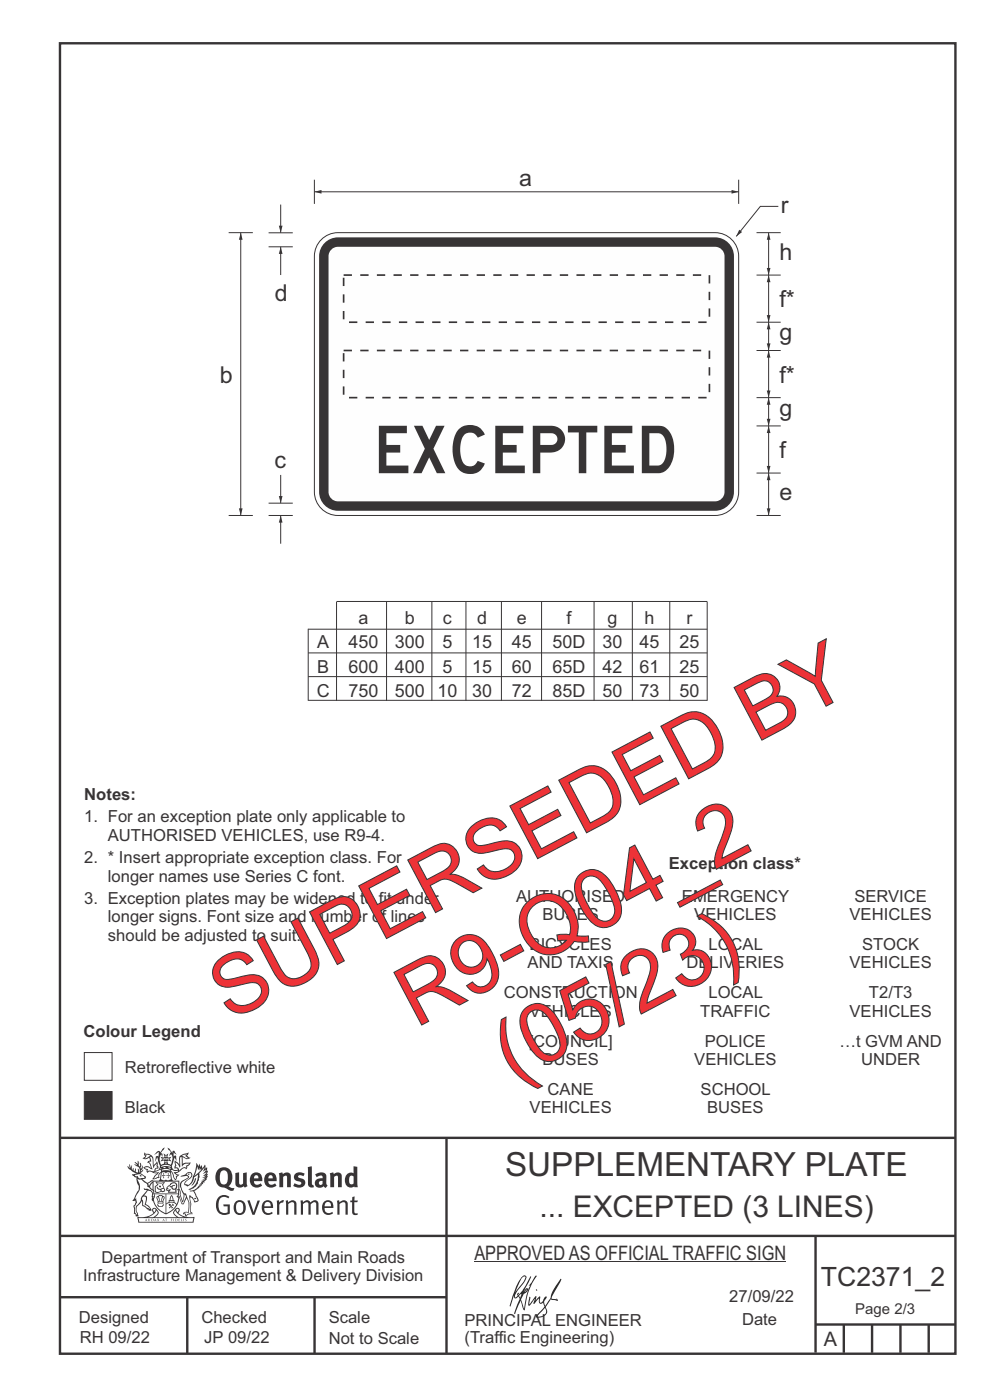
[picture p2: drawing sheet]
<svg xmlns="http://www.w3.org/2000/svg" width="210mm" height="297mm" viewBox="0 0 210 297" stroke-linecap="round" stroke-linejoin="round" font-family="sans-serif">
<g fill="none" stroke="#373435" stroke-width=".51">
<path d="M12.7 9.2h190v278h-190zM12.7 241.4h190M94.7 241.4v45.8M12.7 275.2h82M12.7 262.2h190.1M39.7 275.2v12M66.7 275.2v12M173 262.1v24.9M173 281h29.6M179 281v6M185 281v6M191 281v6"/>
<path d="M197 281v6"/>
</g>
<g fill="#373435">
<path d="M47 248.4a2.55 2.55 0 0 0 0 2.7l.3 .2a.81 .81 0 0 0 1-1v-.5a1.04 1.04 0 0 0-1.1-1.5zM46.3 248.1a1.82 1.82 0 0 1 2.1-.2 1.82 1.82 0 0 1 .9 1.8 2.29 2.29 0 0 1-.8 2l.7 .3h.5l-.2 .6a2.87 2.87 0 0 1-2-.7 2.12 2.12 0 0 1-1.7-3.1z" fill-rule="evenodd"/>
<path d="M49.9 248.9l.8-.2v2a.46 .46 0 0 0 .3 .6 .46 .46 0 0 0 .6-.3v-2.1l.7-.2v2.4l.2 .5-.5 .3-.3-.3a1.02 1.02 0 0 1-1.2 .3 1.02 1.02 0 0 1-.6-1.1z" fill-rule="evenodd"/>
<path d="M54 249.5l-.1 .5h.9a.49 .49 0 0 0-.2-.6 .49 .49 0 0 0-.6 .1zM53.4 249.1a1.34 1.34 0 0 1 1.6-.2 1.34 1.34 0 0 1 .6 1.5v.2h-1.7a.77 .77 0 0 0 .5 .8 .77 .77 0 0 0 .9-.4l.3 .5a1.59 1.59 0 0 1-2 .2 1.59 1.59 0 0 1-.5-2.1z" fill-rule="evenodd"/>
<path d="M57 249.5l-.1 .5h1a.49 .49 0 0 0-.2-.6 .49 .49 0 0 0-.7 .1zM56.4 249.1a1.34 1.34 0 0 1 1.6-.2 1.34 1.34 0 0 1 .7 1.5v.2h-1.8a.77 .77 0 0 0 .5 .8 .77 .77 0 0 0 .9-.4l.4 .5a1.59 1.59 0 0 1-2.1 .2 1.59 1.59 0 0 1-.5-2.1z" fill-rule="evenodd"/>
<path d="M59.2 248.9l.7-.2 .1 .4a.95 .95 0 0 1 1-.3 .95 .95 0 0 1 .7 .8v2.3h-.8v-2.3a.46 .46 0 0 0-.8 .1v2.2h-.8z" fill-rule="evenodd"/>
<path d="M62.6 249.1a1.75 1.75 0 0 1 2-.1l-.2 .5-.6-.2a.43 .43 0 0 0-.6 .3l.4 .3a1.04 1.04 0 0 1 1.2 1.1 1.04 1.04 0 0 1-1.4 1l-1.2-.4 .3-.6 1 .4 .4-.4a.88 .88 0 0 0-1-.5l-.4-.2-.1-.4z" fill-rule="evenodd"/>
<path d="M65.3 247.6l.8-.2 .1 3.8 .3 .2 .1 .4a.88 .88 0 0 1-1 0 .88 .88 0 0 1-.3-1z" fill-rule="evenodd"/>
<path d="M67.8 250.6a.43 .43 0 0 0-.1 .7 .43 .43 0 0 0 .7-.1v-.7zM66.8 249.1a1.7 1.7 0 0 1 2.4 .1v1.9l.3 .4-.4 .5-.5-.4a1.03 1.03 0 0 1-1.7-.1 1.03 1.03 0 0 1 .8-1.5h.7v-.4a.8 .8 0 0 0-1.2 .1z" fill-rule="evenodd"/>
<path d="M70 248.9l.7-.2 .1 .4a.95 .95 0 0 1 1-.3 .95 .95 0 0 1 .7 .8v2.3h-.8v-2.3a.46 .46 0 0 0-.8 .1v2.2h-.8z" fill-rule="evenodd"/>
<path d="M74.3 249.5a1.48 1.48 0 0 0 0 1.7h.5l.2-.1v-1.5l-.3-.2zM75 247.4l.8 .1 .1 4.4h-.7l-.1-.2a1.26 1.26 0 0 1-1.4 0 1.26 1.26 0 0 1-.5-1.3 1.29 1.29 0 0 1 .4-1.4 1.29 1.29 0 0 1 1.4-.1z" fill-rule="evenodd"/>
<path d="M46.4 253.9a1.72 1.72 0 0 1 2.3 0l-.3 .3a1.24 1.24 0 0 0-1.4-.2 1.24 1.24 0 0 0-.6 1.4 1.49 1.49 0 0 0 1.2 1.9l.7-.1v-1.3h-.8l-.1-.4h1.3v1.9a1.93 1.93 0 0 1-2.2 0 1.93 1.93 0 0 1-.7-2.2l.2-.8z" fill-rule="evenodd"/>
<path d="M50.4 255.1a1.65 1.65 0 0 0 .2 2.2 .99 .99 0 0 0 1-1.4 .78 .78 0 0 0-.4-.8 .78 .78 0 0 0-.8 0zM50 254.9a1.33 1.33 0 0 1 1.6-.1 1.33 1.33 0 0 1 .5 1.4 1.31 1.31 0 0 1-1.3 1.6 1.31 1.31 0 0 1-1.2-1.6v-.6z" fill-rule="evenodd"/>
<path d="M52.5 254.7l.4-.1 .9 2.6 .8-2.5h.5l-1.1 3h-.5z" fill-rule="evenodd"/>
<path d="M56.3 255.2l-.2 .7h1.3a.7 .7 0 0 0-.3-.8 .7 .7 0 0 0-.8 .1zM55.9 255a1.22 1.22 0 0 1 1.5-.2 1.22 1.22 0 0 1 .5 1.5h-1.8a.93 .93 0 0 0 .5 1 .93 .93 0 0 0 1.1-.2l.2 .3a1.43 1.43 0 0 1-1.8 .1 1.43 1.43 0 0 1-.6-1.7z" fill-rule="evenodd"/>
<path d="M58.7 254.7l.4-.1 .1 .5 .4-.4 .6-.1-.2 .5a.66 .66 0 0 0-.8 .7v1.9h-.4z" fill-rule="evenodd"/>
<path d="M60.6 254.7l.4-.1 .1 .5a.94 .94 0 0 1 1-.5 .94 .94 0 0 1 .8 .8v2.3h-.5l-.1-2.5a.81 .81 0 0 0-1.2 .3v2.2h-.4z" fill-rule="evenodd"/>
<path d="M63.7 254.7l.5-.1 .1 .5 .4-.3a.78 .78 0 0 1 1.1 .3 .9 .9 0 0 1 1-.5 .9 .9 0 0 1 .8 .8v2.3h-.5l-.1-2.5a.67 .67 0 0 0-1.1 .3v2.2h-.5v-2.4l-.4-.3-.7 .4v2.3h-.5z" fill-rule="evenodd"/>
<path d="M69 255.2l-.1 .7h1.3a.7 .7 0 0 0-.3-.8 .7 .7 0 0 0-.9 .1zM68.7 255a1.22 1.22 0 0 1 1.5-.2 1.22 1.22 0 0 1 .5 1.5h-1.8a.93 .93 0 0 0 .4 1 .93 .93 0 0 0 1.2-.2l.1 .3a1.44 1.44 0 0 1-1.7 .1 1.44 1.44 0 0 1-.6-1.7z" fill-rule="evenodd"/>
<path d="M71.4 254.7l.5-.1 .1 .5a.94 .94 0 0 1 1-.5 .94 .94 0 0 1 .8 .8v2.3h-.5l-.1-2.5a.81 .81 0 0 0-1.2 .3v2.2h-.4z" fill-rule="evenodd"/>
<path d="M74.7 253.9l.5-.1v.9h.7l-.1 .3h-.6v2.2l.1 .2h.5l.1 .3a.75 .75 0 0 1-1.2-.6v-2.1h-.4v-.3h.4z" fill-rule="evenodd"/>
<path d="M30.8 244.9l1.1 .3-.9 .5h-.4l.6-.5zM31.8 245.4h.2a2.44 2.44 0 0 1 .4 1.9l.1 .5 .7-1-.1 .6 .3 .3a.57 .57 0 0 0-.6 .7l-1-.1-.5 .2 .2-.5-.8-.3 .7-.1 .9 .5 .1-.1-.6-1.3-.2-.2h.5zM30.7 244.4l-.1 .5 .2 .4-.6 .4a1.04 1.04 0 0 0 1.4-.1l.2 .6-.3 .1-.2 .4a.94 .94 0 0 1 .8 1.1l-.2-.1a1.16 1.16 0 0 0-1.5-.1l.3 .4 .4 .2 .1 .5 .2 .1 .1-.2a.94 .94 0 0 1 1.1 .2l.8 .1-1.2 1.2a1.13 1.13 0 0 0 1.2-.2l.4-.1-.1-.4 .5-.8a.83 .83 0 0 0-.6 1.1l-.3-.1-.7 .4 1.1-1.4-.5 .1-.5-.1 1.3-.5-.1-.1-.9 .4v-.3l.2-.2 .3 .1 .1-.3-.2-.4v-.6l-.1-.4-.7 1v-.7a1.42 1.42 0 0 0-1.6-1.8z" fill-rule="evenodd"/>
<path d="M38.5 245.2l.5-.2 .7-.1-.6 .3 .8 .5h-.3zM38.3 245.5l.2-.1 .1 2a1.69 1.69 0 0 1 1.6-.6l-.8 .5 .1 .5a1.1 1.1 0 0 0-1.5 .6l-.1-.5-.2-.2h-.5l.3-.4-.3-.7a1.42 1.42 0 0 1 .8 1.1l.2-.1zM37.1 246.2l.1 1-.2 .3 .1 .4h.5l.1 .2a.96 .96 0 0 1-1.1-.1l-.1 .1a1.06 1.06 0 0 0 1.3 .2v.1a.72 .72 0 0 1-1 .2l.3 .5 .6 .2-.4 .2-.1 .6-.2-.3-.4-1.1-.4-.4 .4 .9a1.54 1.54 0 0 0 .7 1.2l.2-.3a.58 .58 0 0 1 .4-.8l.2-.1h-.3l-.5-.3 .9-.5a.93 .93 0 0 1 1.2-.5v.2l.2-.2 .1-.5a.99 .99 0 0 0 .7-.8l-1.3 .1-.3 .2-.1-1.4 .9 .4 .9-.3h-.4l-.5-.4 .4-.7-.6 .2a1.46 1.46 0 0 0-1.4 2.1v.4l-.2-.4z" fill-rule="evenodd"/>
<path d="M35.6 248.9l.2 .1-.1 .3 .4 .1h-.4v.6l-.1-.6h-.3l.3-.1z" fill-rule="evenodd"/>
<path d="M34.6 248.9l.2 .1v.3l.3 .1h-.3l-.1 .6v-.6h-.4l.4-.1z" fill-rule="evenodd"/>
<path d="M34.3 248.8a.57 .57 0 0 1 .9 .2 .57 .57 0 0 1 .9-.2l.2 1.4h-.2a.57 .57 0 0 1-.9 0 .69 .69 0 0 1-1.1 0zM34.2 248.1l-.3 2.1-.2 .4h3l-.2-.4-.3-2.1h-.2v.2l-.8-.1-.8 .1v-.2z" fill-rule="evenodd"/>
<path d="M34.2 252.4a.3 .3 0 0 0 .6 0 .3 .3 0 0 0-.6 0zM33.3 250.9l.3 .3-.3 .4a.79 .79 0 0 0 0 1.3l.8-.2-.1-.3a.55 .55 0 0 1-.7-.6l.1-.1 .2 .3 .3 .2 .8-.2-.4-.7 .4-.4-.7 .2zM33 250.7l1.1 .2 .9-.2-.4 .6 .4 1.2a.56 .56 0 0 1-.8 .3l-.2 .1a.73 .73 0 0 1-.9 .1 .73 .73 0 0 1-.3-1v-.4l.6-.4z" fill-rule="evenodd"/>
<path d="M35.6 251.8l.7-.4a.58 .58 0 0 1 1-.1 .58 .58 0 0 1-.4 .9l-.3-.3a.43 .43 0 0 1 .6-.4 .57 .57 0 0 0-.8 .2l-.2-.1-.3 .1 .4 .2a.55 .55 0 0 0 .9 .4v.5h-1.3l.3-.4-.1-.1-.6 .1 .2-.3-.2-.1zM35.4 251.8l-.1 .2a.39 .39 0 0 0 .2 .6h.3l-.2 .4h1.9l-.1-.8a.86 .86 0 0 0-.1-1.3 .86 .86 0 0 0-1.3 .4z" fill-rule="evenodd"/>
<path d="M36 254.8h.8v.2h-.8zM36.4 253.8l.2 .8h-.4zM36.4 253.5l-.3 .5-.1 .6h-.2v.4l-.7 .4 .2 .1a1.48 1.48 0 0 1 2.1 .2l.2-.1-.6-.5v-.5h-.2l-.1-.6z" fill-rule="evenodd"/>
<path d="M35.8 255.4l.4 .1 .1 .3 .3-.2-.2-.2a.38 .38 0 0 1 .5 .5l-.2-.2-.3 .2 .3 .2-.3 .3-.1-.4-.4 .4-.1-.2 .4-.3-.1-.1-.2 .1z" fill-rule="evenodd"/>
<path d="M34.5 254h.2v.2l-.2 .6h-.2zM33.6 255.3h.9v.2a.55 .55 0 0 1-.8 .4v-.2l-.2-.1zM33.4 254h.2l.2 .8h-.2zM33.6 255l.8-.1 .1 .2h-.8zM33.8 253.7h.5l-.2 1.1h-.1zM33.3 253.8l-.1 .3 .3 1.1a.48 .48 0 0 0-.1 .6 .48 .48 0 0 0 .5 .2h.5a.49 .49 0 0 0 .2-.8l.3-1.1-.1-.3a1.42 1.42 0 0 0-1.5 0z" fill-rule="evenodd"/>
<path d="M33.7 251.5l.4 .1 .1 .3h-.3z" fill-rule="evenodd"/>
<path d="M41.3 250.1l.3-.2-.2 .8-.6 .8h-.2l.5-.7z" fill-rule="evenodd"/>
<path d="M39.7 249l.3-.2 .5 .2a.88 .88 0 0 1-.6 1.1 1.22 1.22 0 0 0-.8 1.3l.5 .2a.72 .72 0 0 0 .9-.4l.5-.8 .2-.6 .8-.6v.2a2.85 2.85 0 0 1-2 2.9l.1 .1a2.13 2.13 0 0 0 1.9-1.5v-.3a2.01 2.01 0 0 0 .3-1.7l1.1-1.3-.4 1 .7-.5-.7 1 .8-.4-.8 .8 .7-.2-.9 .6 .8-.1-.8 .4h.7l-.8 .3 .3 .2h-.4l.2 .3h-.4l.2 .3h-.4l.1 .2h-.1a2.16 2.16 0 0 1-2 1.1l.1 .2 .4-.1a.76 .76 0 0 1 .7 .8l.5 1.2-.6 .2a1.45 1.45 0 0 0-1.1-1.3l.2 1.8-.1 1.8 .4 .3a1.07 1.07 0 0 0-1.2 .4v-.3l-.5-.2a.87 .87 0 0 1 1.1-.1v-.7a4.4 4.4 0 0 0-.6-3.1l-.1-.3h-.2a2.16 2.16 0 0 1-.7-2.2l.3-.4 1.2-.7a.55 .55 0 0 0-.4-.8zM37.8 252.4a.76 .76 0 0 1 .3 1.1l.6 1.6 .4-1.7 .2 .1a.61 .61 0 0 1-.1 .9l-.3 .8-.2 .1-.7-1.6-.3 .1a1.18 1.18 0 0 0 .1-1.4zM41.8 247.5l.2 .7 .3-.5v.6l.4-.5a1.9 1.9 0 0 1-1.2 1.4l-.3 .3zM38.2 249.6l1.4-.2 .2 .2v.3l-.5 .2a1.26 1.26 0 0 0-.9 1.9l.2 .7a1.84 1.84 0 0 1 .1 2.1l-.4-1.4a.96 .96 0 0 0-.4-1.2l-.4 .2a.78 .78 0 0 1 0 1.3l.1 .3h.4l.4 1.1a.38 .38 0 0 0 .2 .4 .38 .38 0 0 0 .4-.1l.6-1.2a2.94 2.94 0 0 1 .4 2.5l-.1 .4h-.8l-.3 .4v.2l.4-.1 .1 .4 .2 .1a1.02 1.02 0 0 1 1.3-.5v-.4l-.3-.1 .1-1.8-.3-1.3h.1a1.14 1.14 0 0 1 .8 1 .63 .63 0 0 0 .8-.2 .63 .63 0 0 0-.2-.9l-.6-1.2 .9-.6 .2-.4h.3l-.1-.2h.4l-.1-.3h.3l-.1-.3 .5-.1-.2-.2 .6-.4v-.2h-.2l.4-.5h-.3l.3-.5-.4 .1 .4-.5v-.3l-.3 .2 .2-.7-.1-.2-.4 .3v-.8l-.6 .8-.2-.8-.2 .5-.3-.7-.1 .6-.5-.8-.1 1.4-.6 1.8a1.81 1.81 0 0 1-1 1.5l-.6-.2a1.75 1.75 0 0 1 1.1-1.2 .75 .75 0 0 0 .1-1.3 .75 .75 0 0 0-1.2 .4z" fill-rule="evenodd"/>
<path d="M41.2 254.1h.3l.2 .2-.4 .1z" fill-rule="evenodd"/>
<path d="M29.4 258.4h11.6l-.1 .8h-11.4zM31.3 258.2l.5-.1a2.48 2.48 0 0 0 1.4-1.3l.3 .5-.5 .6-.5 .3zM32.5 256.6l.3-.2 .2 .1-.3 .7zM37.2 256.8a2.65 2.65 0 0 0 1.8 1.4h-1.1l-.5-.3-.5-.6zM37.4 256.5l.2-.1 .3 .2-.3 .6zM29.2 258.2l.1 1.2h11.8l.2-1.1-.2-.1a4.1 4.1 0 0 1-3.3-.9l.3-.4-.1-.6a1.06 1.06 0 0 0-1.3 1l.2 .4 .6 .5h-4.7l.3-.1a.84 .84 0 0 0 .6-.8 .84 .84 0 0 0-.5-.8l-.3-.2h-.5l-.1 .6 .3 .4a4.2 4.2 0 0 1-3.4 .9z" fill-rule="evenodd"/>
<path d="M31 258.7l.1 .2h-.2zM31 258.5l-.3 .6 .4-.2 .2 .2z" fill-rule="evenodd"/>
<path d="M31.3 258.6h.3v.4a.25 .25 0 0 0 .2-.1 .25 .25 0 0 0-.1-.3h.1a.29 .29 0 0 1 0 .4 .29 .29 0 0 1-.4 0 .29 .29 0 0 1 0-.4z" fill-rule="evenodd"/>
<path d="M32.2 258.6a.22 .22 0 0 1 .3 .2 .22 .22 0 0 1-.3 .2zM32 258.6l.1 .4a.33 .33 0 0 0 .4 0 .33 .33 0 0 0 0-.4 .33 .33 0 0 0-.5 0z" fill-rule="evenodd"/>
<path d="M32.9 258.7l.1 .2h-.2zM32.9 258.5l-.2 .6 .3-.2 .2 .2z" fill-rule="evenodd"/>
<path d="M33.3 258.6h.2l.1 .1 .2-.1-.2 .2 .2 .3-.3-.3-.1 .3h-.1l.2-.3z" fill-rule="evenodd"/>
<path d="M34.7 258.7l.1 .2h-.2zM34.7 258.5l-.3 .6 .4-.2 .2 .2z" fill-rule="evenodd"/>
<path d="M35 258.5h.5l-.2 .1v.5h-.2l.1-.5z" fill-rule="evenodd"/>
<path d="M36.2 258.6l.3-.1-.1 .1v.2h.1h-.1v.3h-.2z" fill-rule="evenodd"/>
<path d="M36.7 258.6h.2v.5h-.2z" fill-rule="evenodd"/>
<path d="M37.3 258.6a.22 .22 0 0 1 .3 .2 .22 .22 0 0 1-.3 .2zM37.1 258.6v.4a.33 .33 0 0 0 .5 0 .33 .33 0 0 0 0-.4 .33 .33 0 0 0-.5 0z" fill-rule="evenodd"/>
<path d="M37.8 258.6l.4-.1-.2 .1v.2h.1h-.1v.2l.2 .1h-.4z" fill-rule="evenodd"/>
<path d="M38.4 258.6h.2l-.1 .4 .2 .1h-.3z" fill-rule="evenodd"/>
<path d="M38.9 258.6h.2v.5h-.2z" fill-rule="evenodd"/>
<path d="M39.3 258.6h.2h-.1l.2 .3-.2 .2-.1-.1v-.1l.2 .1z" fill-rule="evenodd"/>
<path d="M34.2 247.4a1.51 1.51 0 0 1 2 .2 2.67 2.67 0 0 0-2.1 0zM35.7 247.6l.4 .1 .1 .3-.4-.1zM34.6 247.6h.5l.1 .2h-.4zM34 247.8l.3 .2h-.3zM34.9 246.9l.3-.2 .3 .2zM34.9 245.6l.2 .1v.3h-.2zM35 245.1l.2 .2 .2-.2-.1 .3h-.2zM35.1 246.3h.2l.1 .4-.2-.2-.2 .2zM35.3 245.7l.2-.1v.4h-.2zM34.4 245.7h.3l.1 .3-.4 .1 .2-.2zM35.7 245.7h.3l-.2 .2 .2 .2-.4-.1zM32.7 244.9l1-.5-.1 1-.2-.2-.3 .2-.3 1.1 .5-1 .3 .9a1.84 1.84 0 0 1 .2 1.7l.4 .1a2.48 2.48 0 0 1 2.2 0l.2-.2-.2-.7 .7-1.8 .4 .7-.2-1-.2-.1-.2 .3v-.9l.6 .4-.6-.8-.3 .1-.1 .4-.5-.9-.5-.3 .2 .5 .6 .5-.5 .8 .4-.4a2.06 2.06 0 0 1 0 2.3l-.5-.2-.2-.6 .1-.1 .8 .2-.4-.5 .4-.5-.7 .2-.2-.2 .2-.7-.5 .4-.5-.4 .2 .7-.2 .2-.7-.2 .4 .5-.4 .5 .8-.2 .1 .1-.2 .6-.5 .2a2.02 2.02 0 0 1 0-2.2l.3 .5-.1-.7-.3-.1 .8-1.2-.4 .3-.5 .8-.2-.3a.8 .8 0 0 0-.8 .5z" fill-rule="evenodd"/>
<path d="M29.2 250.1l.3 .1a.61 .61 0 0 1 .8 .4l.3 .2a.8 .8 0 0 1 .6 1l.4 .1 .5 .5a1 1 0 0 1 .5 1.1l-.1 .7v-.5h-.1a.96 .96 0 0 0-.8-1.3l-.2-.2h-.7l-.1-.1-.1 .1 .1 .3h.6l-1.2 1.3-.2 1-.4 .6a1.33 1.33 0 0 0-.5 1.8l.2 .5a1.26 1.26 0 0 1-.5-1.5l-.1-.3a1.56 1.56 0 0 0 .4-1.7l-.3 .2 .2-.5a3.2 3.2 0 0 0 .7-3zM30.4 253.9h.4a2.06 2.06 0 0 1-.1 1.6l.7 .5 .4 .4-.6-.1-.8-.6-.1-.9a.51 .51 0 0 1 .1-.9zM28.6 249.3a1.52 1.52 0 0 1 2.1 .5l-1.1 .2-.2-.1-.1-.4h-.5zM27.5 247v.8l-.3-.4h-.1a3.1 3.1 0 0 0 1.9 1.6l-1 .1 .5 .6 .5 .1 .1 1.1a1.84 1.84 0 0 1-.3 2.5l-.4 .9-.3 .4 .2 .1 .4-.1 .1 .4-.2 .5-.3 .2 .1 1.7h.2l.3 .5 .1 .1 .4-.1-.1-.5a1.3 1.3 0 0 1-.1-1.7l.9-1 .1 1.1 .6 .2 .5 .5 .1-.1 .2 .3h.5a1.85 1.85 0 0 0-1.2-1.4l.1-.3a1.39 1.39 0 0 0 0-1.4l-.5-.1 .5-.5a.66 .66 0 0 1 .9-.4 .66 .66 0 0 1 .3 .9l-.1 .4 .2-.1v.2l-.1 .3 .2 .5 .1-.3a2.24 2.24 0 0 0 .1-2.2 .73 .73 0 0 1-.7-.7 .73 .73 0 0 1 .6-.7v-.2a.94 .94 0 0 0-.9 .8 .48 .48 0 0 1-.1-.6 .48 .48 0 0 1 .5-.2l.5-.3a.51 .51 0 0 0-.8 .2l-.5 .2-1-.8h.6l.2-.5-1.2-.7 .5-.5v-.3l-.5 .4 .1-.2a.69 .69 0 0 0 .2-1v.4l-.2 .3v-1.1l-.3-.2 .1 .6-.1 .2-.4-1.3v.7l-.6-.4 .5 .7-.6-.2 .3 .3a1 1 0 0 1 .7 1.4l-.2-.8v.9l-.5-.2v-.8l-.2 .7-.2-.1-.1-.6-.2 .4-.2-.2 .1-.7-.2 .5z" fill-rule="evenodd"/>
<path d="M29.6 249.4l.2-.1 .3 .2z" fill-rule="evenodd"/>
<path d="M32.4 250.5h5.6v2l-.2-.1v-1.7h-5.2v2.5h5.2v-.8l.1 .2-.1 1.1v-.3h-2.5v4a4.1 4.1 0 0 0 2.6-3.6l.1-.1a4 4 0 0 1-2.8 3.9 4.2 4.2 0 0 1-2.8-4.7l.1 1.2 .1-.1a3.8 3.8 0 0 0 2.5 3.4v-4h-2.5l-.2-.9z" fill-rule="evenodd"/>
<circle cx="40" cy="249.1" r=".17"/>
</g>
<path d="M100.6 267.7h66.2" fill="none" stroke="#373435" stroke-width=".21"/>
<g fill="#252726">
<path d="M111.6 273.7l.2-.2-.5 .7zM110.4 274.5l.3 .1-.3 .7-.3-.4zM110.9 270.9l.5-.1a9.3 9.3 0 0 1-2 3.2l-.1 .2 1-2.5zM110.6 271a14.7 14.7 0 0 0-2.2 4.9l-.3 1.2 .1 .1 .8-2.4a.42 .42 0 0 0 .2 .7 .42 .42 0 0 0 .6-.3l.2-.2 .2 .6-1.1 3.1h.2l1.1-2.8 .6 1.9 .2 .2 .2-.5a13.5 13.5 0 0 1 2-6.2l.5-.5-.2-.2-1.6 2.1 .4-.1a14.9 14.9 0 0 0-1.3 5.1l-.4-1.2a1.39 1.39 0 0 1 .2-1.8l.1-.2a.92 .92 0 0 0 .8-1.2 .75 .75 0 0 0-.7 .7l-.2 .2 1.6-3.4h-.1l-.4 .7a10.5 10.5 0 0 1-2.2 3.2l.2-.4a.32 .32 0 0 0-.4 .2 .32 .32 0 0 0 .1 .4l-.5 .4a3.2 3.2 0 0 1 1.1-2.3l.5-.6a2.49 2.49 0 0 0 .7-1.6l-.3-.2z" fill-rule="evenodd"/>
<path d="M115.6 277.5a1.15 1.15 0 0 1 .1 1.3 1.15 1.15 0 0 1-1.2 .5h-.5zM112.3 275.1l-.3 1.7 .3 .2 1.2-1.5-.3 1.1 1.1-1.2a.94 .94 0 0 0 .4 1.2l.5-.3 .3 .9-1.2 1.3a.98 .98 0 0 0-.5 1 1.9 1.9 0 0 0 2.3-1.3l-.1-.3a1.02 1.02 0 0 1 .3-1.4l.5-.9 1.5 .3-.2-.5v.3l-1.1-.2v-.2l2-3.6 .1-.3-.1-.1-1.8 2.7a6.6 6.6 0 0 1-1.5 3l-.2-.2a1.01 1.01 0 0 1 .4-1.4l.1-.2-.3-.2-.3 .5-.2 .5-.5 .4-.2-.4 .1-.9-.2-.1-.8 .9 .2-.9h-.1l-1.4 1.7 .2-1.4v-.1z" fill-rule="evenodd"/>
<path d="M113.7 273.5l.3 .3h-.3z" fill-rule="evenodd"/>
</g>
<path d="M17.9 231.6h5.9v5.9h-5.9z" fill-rule="evenodd" fill="#373435" stroke="#373435" stroke-width=".21"/>
<path d="M17.9 223.3h5.9v5.9h-5.9z" fill-rule="evenodd" fill="#fefefe" stroke="#373435" stroke-width=".21"/>
<path d="M66.7 40.7h90" fill="none" stroke="#373435" stroke-width=".21"/>
<g fill="#373435">
<path d="M66.7 40.7l1.5-.4v.8z"/>
<path d="M155.2 40.3l1.5 .4-1.5 .4z"/>
</g>
<path d="M165.1 43.8h-3.8l-5.1 6.4" fill="none" stroke="#373435" stroke-width=".21"/>
<path d="M156.8 48.7l.6 .5-1.2 1z" fill="#373435"/>
<path d="M57 106.7h5.1M59.5 100.8v5.9" fill="none" stroke="#373435" stroke-width=".21"/>
<path d="M59.1 105.2h.8l-.4 1.5z" fill="#373435"/>
<path d="M51.1 49.4v60" fill="none" stroke="#373435" stroke-width=".21"/>
<g fill="#373435">
<path d="M51.1 49.4l.4 1.5h-.8z"/>
<path d="M50.7 107.8h.8l-.4 1.6z"/>
</g>
<path d="M68.5 50.5a5 5 0 0 1 3.2-1.1h80a5 5 0 0 1 5 5v50a5 5 0 0 1-5 5h-80a5 5 0 0 1-5-5v-50a5 5 0 0 1 1.8-3.9z" fill-rule="evenodd" fill="#fefefe" stroke="#373435" stroke-width=".21"/>
<path d="M68.9 51.5a4 4 0 0 1 2.8-1.1h80a4 4 0 0 1 4 4v50a4 4 0 0 1-4 4h-80a4 4 0 0 1-4-4v-50a4 4 0 0 1 1.2-2.9z" fill-rule="evenodd" fill="#373435"/>
<path d="M70.3 52.9l.9-.5h.5h80a2.01 2.01 0 0 1 2 2v50a2.01 2.01 0 0 1-2 2h-80a2.01 2.01 0 0 1-2-2v-50l.1-.6z" fill-rule="evenodd" fill="#fefefe"/>
<path d="M80.4 90.3h5.9v1.6h-4.3v2.5h2.9v1.6h-2.9v2.8h4.6v1.6h-6.2zM87.8 90.3h1.8l1.4 3 1.5-3h1.8l-2.4 4.9 2.6 5.2h-1.8l-1.7-3.4-1.6 3.4h-1.8l2.5-5.2zM97.4 91a3.5 3.5 0 0 1 5.5 1.2l-1.5 .6a1.87 1.87 0 0 0-2.2-1 1.87 1.87 0 0 0-1.4 1.9 5.9 5.9 0 0 0 .8 4.9 1.72 1.72 0 0 0 2.7-.8l1.6 .5a3.4 3.4 0 0 1-3.7 2.2 3.4 3.4 0 0 1-2.9-3 7.6 7.6 0 0 1 1.1-6.5zM105.1 90.3h5.9v1.6h-4.3v2.5h2.9v1.6h-2.9v2.8h4.6v1.6h-6.2zM113 90.3h3.8a2.86 2.86 0 0 1 3.1 3 2.86 2.86 0 0 1-3.3 2.7h-2v4.4h-1.6zM114.6 91.9v2.5h2.3a1.25 1.25 0 0 0 1.3-1.3 1.25 1.25 0 0 0-1.3-1.2zM120.5 90.3h6.2v1.4h-2.3v8.7h-1.6v-8.7h-2.3zM128.2 90.3h5.9v1.6h-4.3v2.5h2.9v1.6h-2.9v2.8h4.7v1.6h-6.3zM136.1 90.3h3.3a3.1 3.1 0 0 1 3.3 2.7 6.9 6.9 0 0 1-1.4 6.8l-1.3 .6h-3.9zM137.7 91.9v6.9h1.8a2.33 2.33 0 0 0 1.8-2.5 5.3 5.3 0 0 0-.9-4.1l-.6-.3z" fill="#373435"/>
<path d="M72.9 74.4h77.6v10h-77.6z" fill="none" stroke="#373435" stroke-width=".35" stroke-dasharray="1.8 1.8" stroke-linecap="butt"/>
<path d="M57 109.4h5.1M59.5 109.4v5.9" fill="none" stroke="#373435" stroke-width=".21"/>
<path d="M59.5 109.4l.4 1.5h-.8z" fill="#373435"/>
<path d="M48.5 49.4h5.1M57 49.4h5.1M59.5 43.4v6M48.5 109.4h5.1" fill="none" stroke="#373435" stroke-width=".21"/>
<path d="M59.1 47.9h.8l-.4 1.5z" fill="#373435"/>
<path d="M57 52.4h5.1M59.5 52.4v5.9" fill="none" stroke="#373435" stroke-width=".21"/>
<path d="M59.5 52.4l.4 1.5h-.8z" fill="#373435"/>
<path d="M66.7 38.1v5.2M156.7 38.1v5.2M163 100.4v9" fill="none" stroke="#373435" stroke-width=".21"/>
<g fill="#373435">
<path d="M163 100.4l.4 1.5h-.7z"/>
<path d="M162.7 107.8h.7l-.4 1.6z"/>
</g>
<path d="M163 90.4v10M160.5 109.4h5.1M160.5 100.4h5.1" fill="none" stroke="#373435" stroke-width=".21"/>
<g fill="#373435">
<path d="M163 90.4l.4 1.5h-.7z"/>
<path d="M162.7 98.8h.7l-.4 1.6z"/>
</g>
<path d="M163 84.4v6" fill="none" stroke="#373435" stroke-width=".21"/>
<g fill="#373435">
<path d="M163 84.4l.4 1.5h-.7z"/>
<path d="M162.7 88.8h.7l-.4 1.6z"/>
</g>
<path d="M163 74.4v10M160.5 90.4h5.1M160.5 84.4h5.1" fill="none" stroke="#373435" stroke-width=".21"/>
<g fill="#373435">
<path d="M163 74.4l.4 1.5h-.7z"/>
<path d="M162.7 82.8h.7l-.4 1.6z"/>
</g>
<path d="M163 68.4v6" fill="none" stroke="#373435" stroke-width=".21"/>
<g fill="#373435">
<path d="M163 68.4l.4 1.5h-.7z"/>
<path d="M162.7 72.8h.7l-.4 1.6z"/>
</g>
<path d="M163 58.4v10M160.5 74.4h5.1M160.5 68.4h5.1" fill="none" stroke="#373435" stroke-width=".21"/>
<g fill="#373435">
<path d="M163 58.4l.4 1.5h-.7z"/>
<path d="M162.7 66.8h.7l-.4 1.6z"/>
</g>
<path d="M163 49.4v9" fill="none" stroke="#373435" stroke-width=".21"/>
<g fill="#373435">
<path d="M163 49.4l.4 1.5h-.7z"/>
<path d="M162.7 56.8h.7l-.4 1.6z"/>
</g>
<g fill="none" stroke="#373435" stroke-width=".21">
<path d="M160.5 58.4h5.1M160.5 49.4h5.1M65.4 138.5h84.6M65.4 133.5h84.6M65.4 133.4v15.3M71.4 127.6v21.1M71.4 127.6h78.6M82 127.6v21.1M91.6 127.6v21.1M98.8 127.6v21.1M106.4 127.6v21.1M114.9 127.6v21.1"/>
<path d="M126 127.6v21.1M134.1 127.6v21.1M142.1 127.6v21.1M150 127.6v21.1M65.4 148.6h84.6M65.4 143.5h84.6"/>
</g>
<path d="M72.9 58.4h77.6v10h-77.6z" fill="none" stroke="#373435" stroke-width=".35" stroke-dasharray="1.8 1.8" stroke-linecap="butt"/>
<g font-size="17.6" fill="#ed3237">
<text x="48.7" y="216.7" transform="rotate(-28 48.7 216.7)">SUPERSEDED BY</text>
<text x="88.2" y="218.1" transform="rotate(-28 88.2 218.1)">R9-Q04_2</text>
<text x="108.7" y="229.6" transform="rotate(-28 108.7 229.6)">(05/23)</text>
</g>
<text font-size="7.1" fill="#373435" x="107.1" y="249.4">SUPPLEMENTARY PLATE</text>
<text font-size="6.3" fill="#373435" x="114.4" y="258.1">... EXCEPTED (3 LINES)</text>
<text font-size="5.6" fill="#373435" x="174.1" y="272.8">TC2371_2</text>
<g font-size="4.9" fill="#373435">
<text x="110.1" y="39.5">a</text>
<text x="165.6" y="45.1">r</text>
<text x="165.3" y="55.1">h</text>
<text x="58.3" y="63.9">d</text>
<text x="165.3" y="65.2">f*</text>
<text x="165.3" y="72.1">g</text>
<text x="46.6" y="81.3">b</text>
<text x="165.3" y="81.2">f*</text>
<text x="165.3" y="88.1">g</text>
<text x="58.2" y="99.3">c</text>
<text x="165.3" y="97.2">f</text>
<text x="165.3" y="106.1">e</text>
</g>
<g font-size="4.2" fill="#373435">
<text x="100.6" y="267.2">APPROVED AS OFFICIAL TRAFFIC SIGN</text>
<text x="174.7" y="285.6">A</text>
</g>
<g font-size="3.8" fill="#373435">
<text x="67.3" y="137.5">A</text>
<text x="74" y="137.5">450</text>
<text x="76.1" y="132.4">a</text>
<text x="83.8" y="137.5">300</text>
<text x="85.9" y="132.4">b</text>
<text x="93.8" y="137.5">5</text>
<text x="93.9" y="132.4">c</text>
<text x="100.2" y="137.5">15</text>
<text x="101.2" y="132.4">d</text>
<text x="108.6" y="137.5">45</text>
<text x="109.6" y="132.4">e</text>
<text x="117.2" y="137.5">50D</text>
<text x="120.1" y="132.4">f</text>
<text x="127.8" y="137.5">30</text>
<text x="128.9" y="132.4">g</text>
<text x="135.6" y="137.5">45</text>
<text x="136.7" y="132.4">h</text>
<text x="144.1" y="137.5">25</text>
<text x="145.6" y="132.4">r</text>
<text x="67.3" y="142.7">B</text>
<text x="74" y="142.7">600</text>
<text x="83.8" y="142.7">400</text>
<text x="93.8" y="142.7">5</text>
<text x="100.2" y="142.7">15</text>
<text x="108.6" y="142.7">60</text>
<text x="117.2" y="142.7">65D</text>
<text x="127.8" y="142.7">42</text>
<text x="135.6" y="142.7">61</text>
<text x="144.1" y="142.7">25</text>
<text x="67.2" y="147.8">C</text>
<text x="74" y="147.8">750</text>
<text x="83.8" y="147.8">500</text>
<text x="92.8" y="147.8">10</text>
<text x="100.2" y="147.8">30</text>
<text x="108.6" y="147.8">72</text>
<text x="117.2" y="147.8">85D</text>
<text x="127.8" y="147.8">50</text>
<text x="135.6" y="147.8">73</text>
<text x="144.1" y="147.8">50</text>
</g>
<g font-size="3.5" fill="#373435">
<text x="17.9" y="169.7">Notes:</text>
<text x="17.9" y="174.4">1. For an exception plate only applicable to</text>
<text x="22.9" y="178.3">AUTHORISED VEHICLES, use R9-4.</text>
<text x="17.9" y="183.1">2. * Insert appropriate exception class. For</text>
<text x="141.9" y="184.4">Exception class*</text>
<text x="17.9" y="191.7">3. Exception plates may be widened to fit under</text>
<text x="22.9" y="187">longer names use Series C font.</text>
<text x="109.5" y="191.3">AUTHORISED</text>
<text x="144.7" y="191.3">EMERGENCY</text>
<text x="181.2" y="191.3">SERVICE</text>
<text x="22.9" y="195.7">longer signs. Font size and number of lines</text>
<text x="115.1" y="195.2">BUSES</text>
<text x="147.3" y="195.2">VEHICLES</text>
<text x="180.2" y="195.2">VEHICLES</text>
<text x="22.9" y="199.6">should be adjusted to suit.</text>
<text x="112.3" y="201.5">BICYCLES</text>
<text x="150.3" y="201.5">LOCAL</text>
<text x="182.9" y="201.5">STOCK</text>
<text x="111.9" y="205.5">AND TAXIS</text>
<text x="145.6" y="205.5">DELIVERIES</text>
<text x="180.2" y="205.5">VEHICLES</text>
<text x="106.9" y="211.8">CONSTRUCTION</text>
<text x="112.3" y="215.7">VEHICLES</text>
<text x="148.5" y="215.7">TRAFFIC</text>
<text x="150.3" y="211.8">LOCAL</text>
<text x="180.2" y="215.7">VEHICLES</text>
<text x="184.3" y="211.8">T2/T3</text>
<text x="17.7" y="220">Colour Legend</text>
<text x="26.5" y="227.6">Retroreflective white</text>
<text x="112.1" y="222">[COUNCIL]</text>
<text x="115.1" y="226">BUSES</text>
<text x="147.3" y="226">VEHICLES</text>
<text x="149.5" y="222">POLICE</text>
<text x="178.1" y="222">…t GVM AND</text>
<text x="182.7" y="226">UNDER</text>
<text x="116.2" y="232.3">CANE</text>
<text x="148.6" y="232.3">SCHOOL</text>
<text x="26.5" y="236.2">Black</text>
<text x="112.3" y="236.2">VEHICLES</text>
<text x="150" y="236.2">BUSES</text>
<text x="21.6" y="267.9">Department of Transport and Main Roads</text>
<text x="17.7" y="271.8">Infrastructure Management &amp; Delivery Division</text>
<text x="16.7" y="280.6">Designed</text>
<text x="42.7" y="280.6">Checked</text>
<text x="69.7" y="280.6">Scale</text>
<text x="98.5" y="281.3">PRINCIPAL ENGINEER</text>
<text x="154.7" y="276.2">27/09/22</text>
<text x="157.4" y="281.2">Date</text>
<text x="16.9" y="284.8">RH 09/22</text>
<text x="43.3" y="284.9">JP 09/22</text>
<text x="69.7" y="285.2">Not to Scale</text>
<text x="98.5" y="284.8">(Traffic Engineering)</text>
</g>
<text font-size="3.2" fill="#373435" x="181.4" y="278.7">Page 2/3</text>
</svg>
